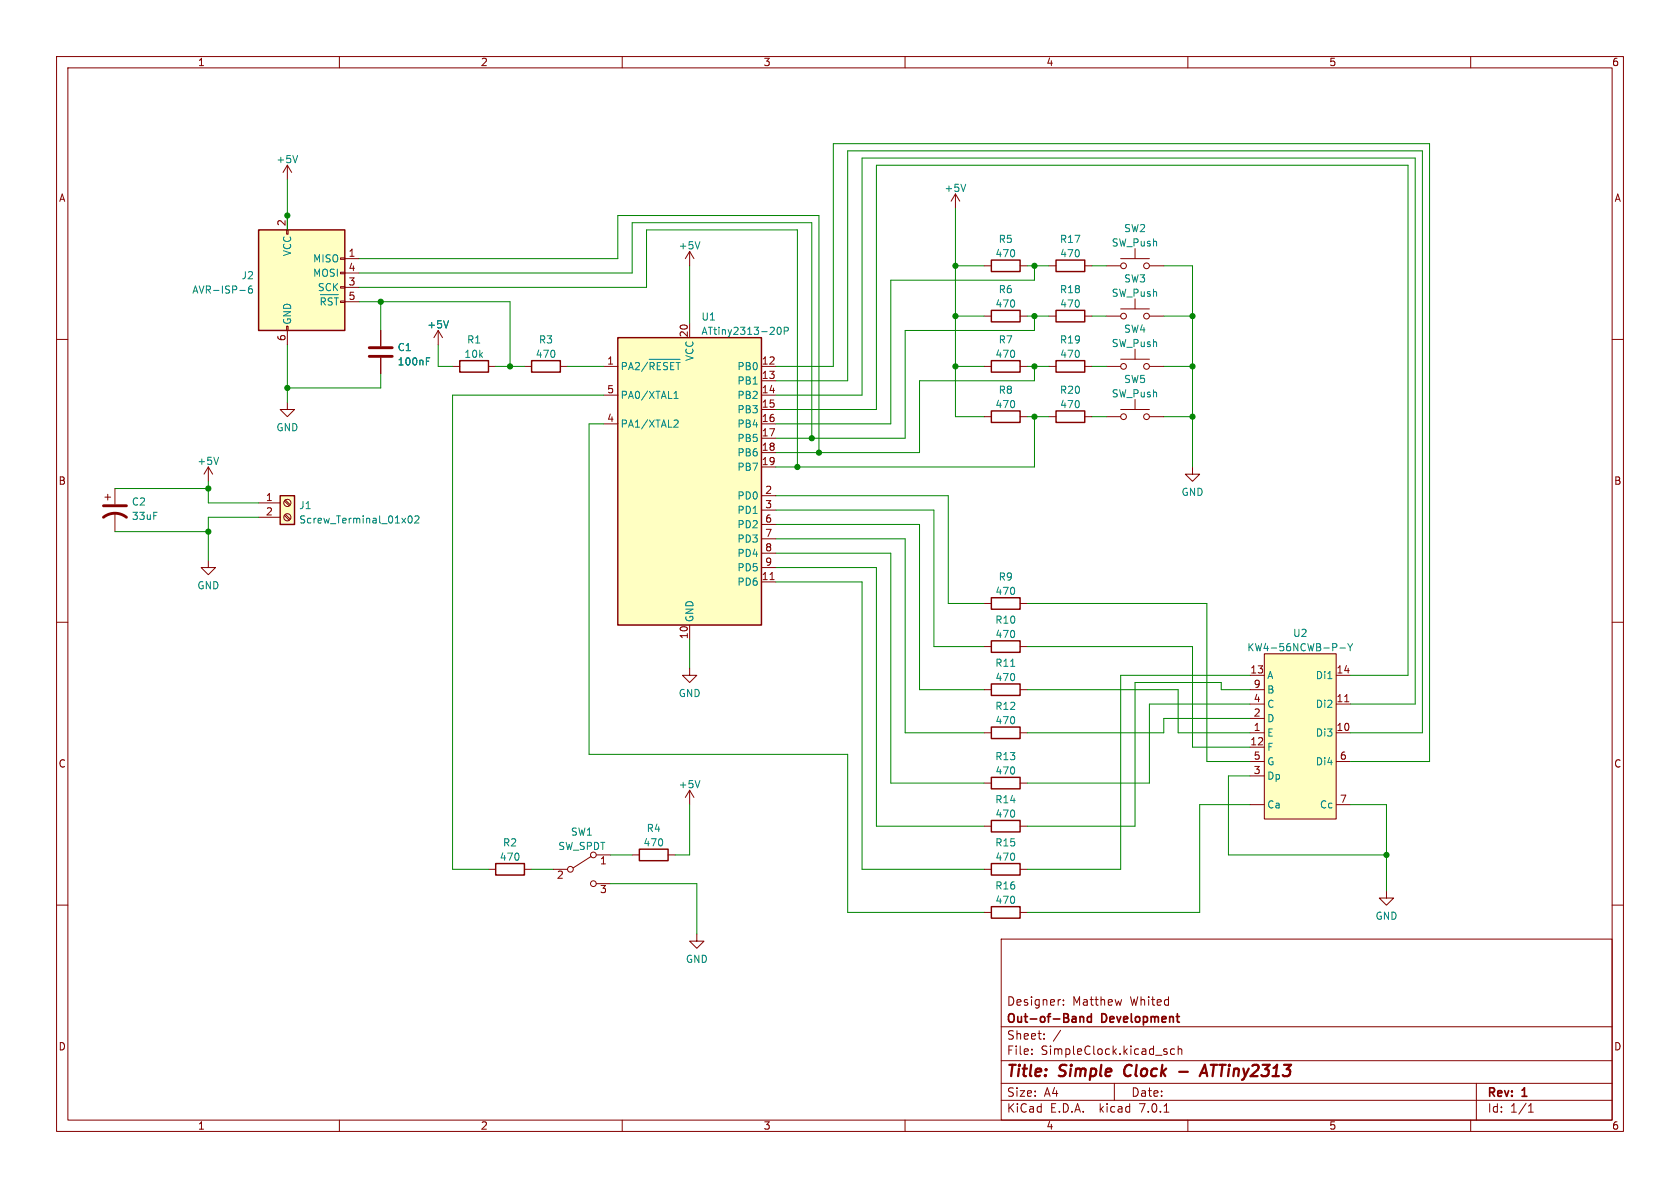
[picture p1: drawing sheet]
<svg xmlns="http://www.w3.org/2000/svg" width="297mm" height="210mm" viewBox="0 0 297 210" stroke-linecap="round" stroke-linejoin="round" font-family="sans-serif">
<g fill="none" stroke="#840000" stroke-width=".18">
<path d="M10 10h277v190h-277zM12 12h273v186h-273zM60 10v2M110 10v2M160 10v2M210 10v2M260 10v2M50.8 29.2l-.8 1.3M50.8 29.2v2.6M50.8 38.1v2.5M50.8 29.2l.8 1.3M168.9 34.3l-.8 1.3"/>
<path d="M168.9 34.3v2.5M168.9 34.3l.8 1.3M10 60h2M50.7 57.7h.2v.7h-.2zM50.7 40.6h.2v.8h-.2zM50.8 58.4v2.6M60.2 50.7h.8v.2h-.8zM60.2 48.1h.8v.3h-.8zM60.2 45.6h.8v.2h-.8zM61 45.7h2.5M61 50.8h2.5M61 48.3h2.5"/>
<path d="M61 53.3h2.5M67.3 58.4v2.8M77.5 58.4l-.8 1.3M77.5 58.4v2.6M77.5 58.4l.7 1.3M121.9 44.5v2.5M121.9 57.2v2.5M121.9 44.5l-.7 1.2M121.9 44.5l.8 1.2M174 55.9h1.3M174 47h1.3M180.3 55.9h1.3"/>
<path d="M180.3 47h1.3M185.4 55.9h1.3M185.4 47h1.3M191.8 55.9h1.2M191.8 47h1.2M195.6 55.9h2.5M195.6 47h2.5M198.1 54.6h5.1M198.1 45.7h5.1M200.7 43.9v1.8M200.7 52.8v1.8M203.2 55.9h2.5"/>
<path d="M203.2 47h2.5M285 60h2M50.8 71.1v1.3h1.3l-1.3 1.3-1.3-1.3h1.3M67.3 63.2v2.8M80 64.8h1.3M86.4 64.8h1.2M92.7 64.8h1.3M99.1 64.8h1.2M106.7 64.8h2.5M106.7 69.9h2.5M106.7 74.9h2.5M134.6 64.8h2.6"/>
<path d="M134.6 72.4h2.6M134.6 67.3h2.6M134.6 69.9h2.6M134.6 74.9h2.6M134.6 77.5h2.6M174 73.7h1.3M174 64.8h1.3M180.3 73.7h1.3M180.3 64.8h1.3M185.4 73.7h1.3M185.4 64.8h1.3M191.8 73.7h1.2"/>
<path d="M191.8 64.8h1.2M195.6 73.7h2.5M195.6 64.8h2.5M198.1 72.4h5.1M198.1 63.5h5.1M200.7 61.7v1.8M200.7 70.6v1.8M203.2 73.7h2.5M203.2 64.8h2.5M18.5 87.9h1.1M19 87.4v1M20.3 86.4v2.8"/>
<path d="M20.3 90.7v3.3M36.8 99.1v1.2h1.3l-1.3 1.3-1.2-1.3h1.2M36.8 82.6l-.7 1.2M36.8 82.6v2.5M36.8 82.6l.8 1.2M45.7 88.9h3.8M45.7 91.4h3.8M50.3 91.1l.8 .8M50.3 88.6l.8 .8M50.4 90.9l.9 .9M50.4 88.4l.9 .8M134.6 80h2.6"/>
<path d="M134.6 82.6h2.6M134.6 87.6h2.6M134.6 90.2h2.6M134.6 92.7h2.6M134.6 95.3h2.6M134.6 97.8h2.6M210.8 82.6v1.2h1.3l-1.3 1.3-1.3-1.3h1.3M10 110h2M121.9 118.1v1.3h1.3l-1.3 1.3-1.3-1.3h1.3M121.9 110.5v2.5M134.6 102.9h2.6M134.6 100.3h2.6"/>
<path d="M136.1 102.5h.8M174 114.3h1.3M174 106.7h1.3M180.3 114.3h1.3M180.3 106.7h1.3M221 119.4h2.5M223.5 115.6h12.7v29.2h-12.7zM236.2 119.4h2.6M285 110h2M121.9 139.7l-.7 1.3M121.9 139.7v2.5M121.9 139.7l.8 1.3"/>
<path d="M174 129.5h1.3M174 121.9h1.3M174 138.4h1.3M180.3 129.5h1.3M180.3 121.9h1.3M180.3 138.4h1.3M221 129.5h2.5M221 124.5h2.5M221 132.1h2.5M221 127h2.5M221 137.2h2.5M221 134.6h2.5"/>
<path d="M221 121.9h2.5M236.2 129.5h2.6M236.2 124.5h2.6M236.2 134.6h2.6M237.7 124.1h.8M10 160h2M86.4 153.7h1.2M92.7 153.7h1.3M97.8 153.7h2.5M104.5 151.4l-3.2 2M105.4 151.1h2.5M105.4 156.2h2.5"/>
<path d="M111.8 151.1h1.2M118.1 151.1h1.3M174 153.7h1.3M174 146.1h1.3M180.3 153.7h1.3M180.3 146.1h1.3M221 142.2h2.5M236.2 142.2h2.6M245.1 157.5v1.3h1.3l-1.3 1.2-1.3-1.2h1.3M285 160h2M123.2 165.1v1.3h1.3l-1.3 1.2-1.3-1.2h1.3M174 161.3h1.3"/>
<path d="M177 166h108v32h-108zM180.3 161.3h1.3M187.4 176.7h.1M188 177.6v.1M188 176.8v.1M198.3 176.7l-.3 1M60 198v2M110 198v2M160 198v2M177 194.5h108M177 191.5h108M177 187.5h108"/>
<path d="M177 181.5h108M182.4 186.3v.1M182.4 185.5v.1M184.6 183.6v.1M184.6 182.8v.1M197 191.5v3M205.8 196.6h.8M205.9 185.9l.4 .1 .1 .2-.3 .2h-.2M205.9 185.4l.4 .1M207.6 185.5l-.4-.1-.3 .3v.4l.2 .2h.5M208.3 185.5l.2-.1 .4 .1v.9M208.3 184.9v1.5"/>
<path d="M210 198v2M260 198v2M261 191.5v6.5M270.2 196.6h.9M270.2 195.5l.4-.4v1.5"/>
<circle cx="198.6" cy="55.9" r=".51"/>
<circle cx="198.6" cy="47" r=".51"/>
<circle cx="202.7" cy="55.9" r=".51"/>
<circle cx="202.7" cy="47" r=".51"/>
<circle cx="198.6" cy="73.7" r=".51"/>
<circle cx="198.6" cy="64.8" r=".51"/>
<circle cx="202.7" cy="73.7" r=".51"/>
<circle cx="202.7" cy="64.8" r=".51"/>
<circle cx="50.8" cy="88.9" r=".63"/>
<circle cx="50.8" cy="91.4" r=".63"/>
<circle cx="100.8" cy="153.7" r=".51"/>
<circle cx="104.9" cy="151.1" r=".51"/>
<circle cx="104.9" cy="156.2" r=".51"/>
</g>
<path d="M198.9 188.7l-.2 .7 .1 .4M208.5 189.5h1.5M212.1 190.2l.9-2 .4 2M212.3 189.7h1" fill="none" stroke="#840000" stroke-width=".4"/>
<path d="M190.9 179.7v1M190.9 179.8l.2-.1 .4 .1 .1 .9M192.9 179.8l-.4-.1-.3 .3v.4l.2 .2h.5M192.9 179.2v1.5" fill="none" stroke="#840000" stroke-width=".3"/>
<g fill="#ffffc2" stroke="#ffffc2" stroke-width=".18">
<path d="M223.5 115.6h12.7v29.2h-12.7z"/>
<path d="M49.5 87.6h2.6v5.1h-2.6z"/>
<path d="M109.2 59.7h25.4v50.8h-25.4z"/>
<path d="M45.7 40.6h15.3v17.8h-15.3z"/>
</g>
<g fill="none" stroke="#008484" stroke-width=".18">
<path d="M52.6 27.5l-.4 1.3M170.7 32.6l-.4 1.2M42.4 51.3h1M44.5 50.5l-.3 .1a.85 .85 0 0 0 0 1.2l.4-.1v-.4l-.2-.3-.4 .1-.1 .2M56.6 52.1h3.2M57.5 52.9l-.2-.2h-.5v1.2M58.7 52.7h-.4l-.3 .2M59.1 52.7h.7M59.5 52.7v1.2M79.3 56.7l-.4 1.3M123.7 42.7l-.4 1.3M137.5 58l.2-.2a.68 .68 0 0 1 .4 .7 .68 .68 0 0 1-.4 .6l-.2-.1-.1-.4z"/>
<path d="M138.6 58.5l.7-.1 .1-.1-.1-.3-.7-.2v1.3M75.4 63.2h.6M110.8 64.3l-.3-.2h-.5v1.3M111.1 65.4l.4-1.3 .5 1.3M112.3 64.2l.5-.1 .3 .2M114.5 64l-1.1 1.7M114.8 63.5h5.4M115.7 64.3l-.3-.2h-.5v1.3M116.8 64.1h-.6v1.3M118 64.1h-.5l-.2 .2M119.2 64.1h-.6v1.3M119.2 70.4h.7"/>
<path d="M119.2 69.5l.3-.3v1.2M119.3 74.2l.5 .1 .1 .3-.8 .9h.8M119.5 64.1h.8M119.9 64.1v1.3M133.1 67.9h.8M38.6 80.8l-.4 1.3M72.3 91.3l.1-.1a.68 .68 0 0 1 .5 .6 .68 .68 0 0 1-.5 .7l-.1-.2-.2-.3zM73.3 91.3l.5-.1 .3 .4-.8 .9h.8M234.7 120h.8M236.9 114.6h1M238.3 113.8l.4 .6M238.7 114.4v.6"/>
<path d="M239.1 113.8l-.4 .6M123.7 138l-.4 1.3"/>
</g>
<g fill="none" stroke="#840000" stroke-width=".25">
<path d="M45.7 40.6h15.3v17.8h-15.3zM109.2 59.7h25.4v50.8h-25.4zM175.3 54.9h5v2h-5zM175.3 46h5v2h-5zM186.7 54.9h5.1v2h-5.1zM186.7 46h5.1v2h-5.1zM81.3 63.8h5.1v2h-5.1zM94 63.8h5.1v2h-5.1zM175.3 72.6h5v2.1h-5zM175.3 63.8h5v2h-5zM186.7 72.6h5.1v2.1h-5.1zM186.7 63.8h5.1v2h-5.1z"/>
<path d="M49.5 87.6h2.6v5.1h-2.6zM175.3 113.3h5v2h-5zM175.3 105.7h5v2h-5zM175.3 120.9h5v2h-5zM175.3 128.5h5v2.1h-5zM175.3 137.4h5v2h-5zM87.6 152.7h5.1v2h-5.1zM113 150.1h5.1v2h-5.1zM175.3 152.7h5v2h-5zM175.3 145h5v2.1h-5zM175.3 160.3h5v2h-5z"/>
</g>
<path d="M65.3 63h4M65.3 61.5h4M18.3 91.4a3.3 3.3 0 0 1 4.1 0M18.3 89.4h4.1" fill="none" stroke="#840000" stroke-width=".51"/>
<g fill="none" stroke="#008400" stroke-width=".18">
<path d="M50.8 31.8v8.8M168.9 36.8v36.9h5.1M63.5 45.7h45.7v-7.6h35.6v41.9M63.5 48.3h48.3v-8.9h31.7v38.1M63.5 50.8h50.8v-10.2h26.7v42M63.5 53.3h26.7v11.5M67.3 53.3v5.1M121.9 47v10.2M168.9 47h5.1M168.9 55.9h5.1M181.6 47h3.8M181.6 55.9h3.8"/>
<path d="M182.9 47v2.5h-25.4v25.4h-20.3M182.9 55.9v2.5h-22.9v19.1h-22.8M193 47h2.6M193 55.9h2.6M205.7 47h5.1v35.6M205.7 55.9h5.1M50.8 61v10.1M67.3 66v2.6h-16.5M77.5 61v3.8h2.5M87.6 64.8h5.1M100.3 64.8h6.4M106.7 74.9h-2.6v58.5h45.8v27.9h24.1"/>
<path d="M106.7 69.9h-26.7v83.8h6.4M137.2 67.3h12.7v-40.6h101.6v102.8h-12.7M137.2 64.8h10.1v-39.4h105.4v109.2h-13.9M137.2 69.9h15.2v-42h97.8v96.6h-11.4M137.2 72.4h17.7v-43.2h94v90.2h-10.1M168.9 64.8h5.1M181.6 64.8h3.8M181.6 73.7h3.8M182.9 64.8v2.5h-20.3v12.7h-25.4M182.9 73.7v8.9h-45.7M193 64.8h2.6M193 73.7h2.6"/>
<path d="M205.7 64.8h5.1M205.7 73.7h5.1M20.3 94h16.5M20.3 86.4h16.5M36.8 85.1v3.8h8.9M45.7 91.4h-8.9v7.7M137.2 95.3h22.8v34.2h14M137.2 92.7h25.4v29.2h11.4M137.2 97.8h20.3v40.6h16.5M137.2 90.2h27.9v24.1h8.9M137.2 87.6h30.4v19.1h6.4M121.9 113v5.1"/>
<path d="M137.2 100.3h17.7v45.8h19.1M137.2 102.9h15.2v50.8h21.6M181.6 106.7h31.8v27.9h7.6M181.6 114.3h29.2v17.8h10.2M221 119.4h-22.9v34.3h-16.5M181.6 121.9h26.7v7.6h12.7M221 127h-15.3v2.5h-24.1M221 124.5h-17.8v13.9h-21.6M221 121.9h-5.1v-1.2h-15.2v25.4h-19.1M221 137.2h-3.8v13.9h27.9M94 153.7h3.8M107.9 151.1h3.9"/>
<path d="M107.9 156.2h15.3v8.9M121.9 142.2v8.9h-2.5M221 142.2h-8.9v19.1h-30.5M238.8 142.2h6.3v15.3"/>
</g>
<g fill="#008400" stroke="#008400" stroke-width=".18">
<circle cx="36.8" cy="86.4" r=".46"/>
<circle cx="36.8" cy="94" r=".46"/>
<circle cx="182.9" cy="55.9" r=".46"/>
<circle cx="182.9" cy="64.8" r=".46"/>
<circle cx="182.9" cy="47" r=".46"/>
<circle cx="168.9" cy="55.9" r=".46"/>
<circle cx="168.9" cy="47" r=".46"/>
<circle cx="245.1" cy="151.1" r=".46"/>
<circle cx="182.9" cy="73.7" r=".46"/>
<circle cx="210.8" cy="73.7" r=".46"/>
<circle cx="210.8" cy="64.8" r=".46"/>
<circle cx="210.8" cy="55.9" r=".46"/>
<circle cx="168.9" cy="64.8" r=".46"/>
<circle cx="144.8" cy="80" r=".46"/>
<circle cx="143.5" cy="77.5" r=".46"/>
<circle cx="141" cy="82.6" r=".46"/>
<circle cx="67.3" cy="53.3" r=".46"/>
<circle cx="50.8" cy="68.6" r=".46"/>
<circle cx="50.8" cy="38.1" r=".46"/>
<circle cx="90.2" cy="64.8" r=".46"/>
</g>
<g font-size="2.8" fill="#840000">
<text x="178" y="190.8">Title:</text>
<text x="187.4" y="190.8">Simple</text>
<text x="199.5" y="190.8">Clock</text>
<text x="214.3" y="190.8">ATTiny2313</text>
</g>
<g font-size="2.1" fill="#840000">
<text x="178" y="177.9">Designer:</text>
<text x="189.6" y="177.9">Matthew</text>
<text x="199.8" y="177.9">Whited</text>
<text x="178" y="183.9">Sheet:</text>
<text x="178" y="181.1">Out-of-Band</text>
<text x="186.2" y="183.9">/</text>
<text x="194.9" y="181.1">Development</text>
<text x="178" y="186.6">File:</text>
<text x="184" y="186.6">SimpleClock.kicad_sch</text>
<text x="178" y="196.8">KiCad</text>
<text x="178" y="194">Size:</text>
<text x="184.6" y="194">A4</text>
<text x="185.7" y="196.8">E.D.A.</text>
<text x="194.4" y="196.8">kicad</text>
<text x="200" y="194">Date:</text>
<text x="201.5" y="196.8">7.0.1</text>
<text x="263" y="194.2">Rev:</text>
<text x="263" y="196.8">Id:</text>
<text x="267" y="196.8">1/1</text>
<text x="269.2" y="194.2">1</text>
</g>
<g font-size="1.8" fill="#840000">
<text x="35" y="11.8">1</text>
<text x="85" y="11.8">2</text>
<text x="135" y="11.8">3</text>
<text x="185" y="11.8">4</text>
<text x="235" y="11.8">5</text>
<text x="285" y="11.8">6</text>
<text x="10.4" y="35.8">A</text>
<text x="285.4" y="35.8">A</text>
<text x="50.5" y="40" transform="rotate(-90 50.5 40)">2</text>
<text x="61.6" y="45.5">1</text>
<text x="61.6" y="50.5">3</text>
<text x="61.6" y="48">4</text>
<text x="61.6" y="53.1">5</text>
<text x="121.7" y="59.7" transform="rotate(-90 121.7 59.7)">20</text>
<text x="50.5" y="60.4" transform="rotate(-90 50.5 60.4)">6</text>
<text x="107.3" y="64.5">1</text>
<text x="134.6" y="64.5">12</text>
<text x="107.3" y="69.6">5</text>
<text x="134.6" y="67.1">13</text>
<text x="134.6" y="69.6">14</text>
<text x="107.3" y="74.7">4</text>
<text x="134.6" y="72.1">15</text>
<text x="134.6" y="74.7">16</text>
<text x="134.6" y="77.2">17</text>
<text x="134.6" y="79.8">18</text>
<text x="134.6" y="82.3">19</text>
<text x="10.3" y="85.8">B</text>
<text x="47" y="88.6">1</text>
<text x="135.2" y="87.4">2</text>
<text x="135.2" y="89.9">3</text>
<text x="285.3" y="85.8">B</text>
<text x="47" y="91.2">2</text>
<text x="135.2" y="92.5">6</text>
<text x="135.2" y="95">7</text>
<text x="135.2" y="97.5">8</text>
<text x="135.2" y="100.1">9</text>
<text x="134.6" y="102.6">11</text>
<text x="121.7" y="113" transform="rotate(-90 121.7 113)">10</text>
<text x="221" y="119.1">13</text>
<text x="236.2" y="119.1">14</text>
<text x="221.6" y="124.2">4</text>
<text x="221.6" y="121.7">9</text>
<text x="236.2" y="124.2">11</text>
<text x="221" y="131.8">12</text>
<text x="221.6" y="129.3">1</text>
<text x="221.6" y="126.7">2</text>
<text x="236.2" y="129.3">10</text>
<text x="10.3" y="135.8">C</text>
<text x="221.6" y="136.9">3</text>
<text x="221.6" y="134.4">5</text>
<text x="236.8" y="134.4">6</text>
<text x="285.3" y="135.8">C</text>
<text x="236.8" y="142">7</text>
<text x="98.4" y="155.6">2</text>
<text x="106" y="153">1</text>
<text x="106" y="158.1">3</text>
<text x="10.3" y="185.8">D</text>
<text x="285.3" y="185.8">D</text>
<text x="35" y="199.8">1</text>
<text x="85" y="199.8">2</text>
<text x="135" y="199.8">3</text>
<text x="185" y="199.8">4</text>
<text x="235" y="199.8">5</text>
<text x="285" y="199.8">6</text>
</g>
<g font-size="1.8" fill="#008484">
<text x="48.8" y="29">+5V</text>
<text x="166.9" y="34.1">+5V</text>
<text x="198.7" y="41.2">SW2</text>
<text x="51.6" y="45.4" transform="rotate(-90 51.6 45.4)">VCC</text>
<text x="55.2" y="46.5">MISO</text>
<text x="119.9" y="44.2">+5V</text>
<text x="175.9" y="45.6">470</text>
<text x="176.5" y="43.1">R5</text>
<text x="187.3" y="43.1">R17</text>
<text x="187.4" y="45.6">470</text>
<text x="196.5" y="43.7">SW_Push</text>
<text x="33.9" y="52.1">AVR-ISP-6</text>
<text x="42.6" y="49.5">J2</text>
<text x="55.2" y="49.1">MOSI</text>
<text x="56.1" y="51.6">SCK</text>
<text x="176.5" y="52">R6</text>
<text x="187.3" y="52">R18</text>
<text x="196.5" y="52.6">SW_Push</text>
<text x="198.7" y="50.1">SW3</text>
<text x="51.6" y="57.4" transform="rotate(-90 51.6 57.4)">GND</text>
<text x="56.4" y="54.8">~{RST}</text>
<text x="75.5" y="58.2">+5V</text>
<text x="123.9" y="59.4">ATtiny2313-20P</text>
<text x="123.9" y="56.8">U1</text>
<text x="175.9" y="54.5">470</text>
<text x="187.4" y="54.5">470</text>
<text x="198.7" y="59">SW4</text>
<text x="70.2" y="62.2">C1</text>
<text x="70.2" y="64.8">100nF</text>
<text x="82" y="63.4">10k</text>
<text x="82.5" y="60.9">R1</text>
<text x="94.6" y="63.4">470</text>
<text x="95.2" y="60.9">R3</text>
<text x="122.7" y="64" transform="rotate(-90 122.7 64)">VCC</text>
<text x="130.2" y="65.6">PB0</text>
<text x="175.9" y="63.4">470</text>
<text x="176.5" y="60.9">R7</text>
<text x="187.3" y="60.9">R19</text>
<text x="187.4" y="63.4">470</text>
<text x="196.5" y="61.5">SW_Push</text>
<text x="109.7" y="66.2">PA2/~{RESET}</text>
<text x="109.7" y="70.7">PA0/XTAL1</text>
<text x="130.2" y="68.1">PB1</text>
<text x="130.2" y="70.7">PB2</text>
<text x="176.5" y="69.8">R8</text>
<text x="187.3" y="69.8">R20</text>
<text x="196.5" y="70.4">SW_Push</text>
<text x="198.7" y="67.9">SW5</text>
<text x="48.8" y="76.4">GND</text>
<text x="109.7" y="75.8">PA1/XTAL2</text>
<text x="130.2" y="73.2">PB3</text>
<text x="130.2" y="75.8">PB4</text>
<text x="175.9" y="72.3">470</text>
<text x="187.4" y="72.3">470</text>
<text x="34.8" y="82.3">+5V</text>
<text x="130.2" y="78.3">PB5</text>
<text x="130.2" y="80.8">PB6</text>
<text x="130.2" y="83.4">PB7</text>
<text x="23.2" y="89.5">C2</text>
<text x="130.2" y="88.5">PD0</text>
<text x="208.8" y="87.8">GND</text>
<text x="23.2" y="92.1">33uF</text>
<text x="52.8" y="90.2">J1</text>
<text x="52.8" y="92.7">Screw_Terminal_01x02</text>
<text x="130.2" y="91">PD1</text>
<text x="130.2" y="93.5">PD2</text>
<text x="130.2" y="96.1">PD3</text>
<text x="130.2" y="98.6">PD4</text>
<text x="130.2" y="101.2">PD5</text>
<text x="34.8" y="104.3">GND</text>
<text x="130.2" y="103.7">PD6</text>
<text x="175.9" y="105.3">470</text>
<text x="176.5" y="102.8">R9</text>
<text x="122.7" y="110" transform="rotate(-90 122.7 110)">GND</text>
<text x="175.9" y="110.4">R10</text>
<text x="175.9" y="112.9">470</text>
<text x="228.5" y="112.7">U2</text>
<text x="175.9" y="118">R11</text>
<text x="220.4" y="115.3">KW4-56NCWB-P-Y</text>
<text x="119.9" y="123.4">GND</text>
<text x="175.9" y="125.6">R12</text>
<text x="175.9" y="120.6">470</text>
<text x="224" y="120.2">A</text>
<text x="224" y="125.3">C</text>
<text x="224" y="122.7">B</text>
<text x="232.5" y="125.3">Di2</text>
<text x="232.5" y="120.2">Di1</text>
<text x="175.9" y="128.2">470</text>
<text x="224" y="130.4">E</text>
<text x="224" y="127.8">D</text>
<text x="232.5" y="130.4">Di3</text>
<text x="175.9" y="134.5">R13</text>
<text x="175.9" y="137.1">470</text>
<text x="224" y="132.9">F</text>
<text x="224" y="138">Dp</text>
<text x="224" y="135.4">G</text>
<text x="232.5" y="135.4">Di4</text>
<text x="119.9" y="139.5">+5V</text>
<text x="175.9" y="142.2">R14</text>
<text x="224" y="143.1">Ca</text>
<text x="233.2" y="143.1">Cc</text>
<text x="88.9" y="149.8">R2</text>
<text x="100.9" y="147.9">SW1</text>
<text x="113.7" y="149.8">470</text>
<text x="114.3" y="147.2">R4</text>
<text x="175.9" y="149.8">R15</text>
<text x="175.9" y="144.7">470</text>
<text x="88.3" y="152.3">470</text>
<text x="98.6" y="150.4">SW_SPDT</text>
<text x="175.9" y="152.3">470</text>
<text x="175.9" y="157.4">R16</text>
<text x="175.9" y="159.9">470</text>
<text x="243.1" y="162.7">GND</text>
<text x="121.2" y="170.4">GND</text>
</g>
</svg>
